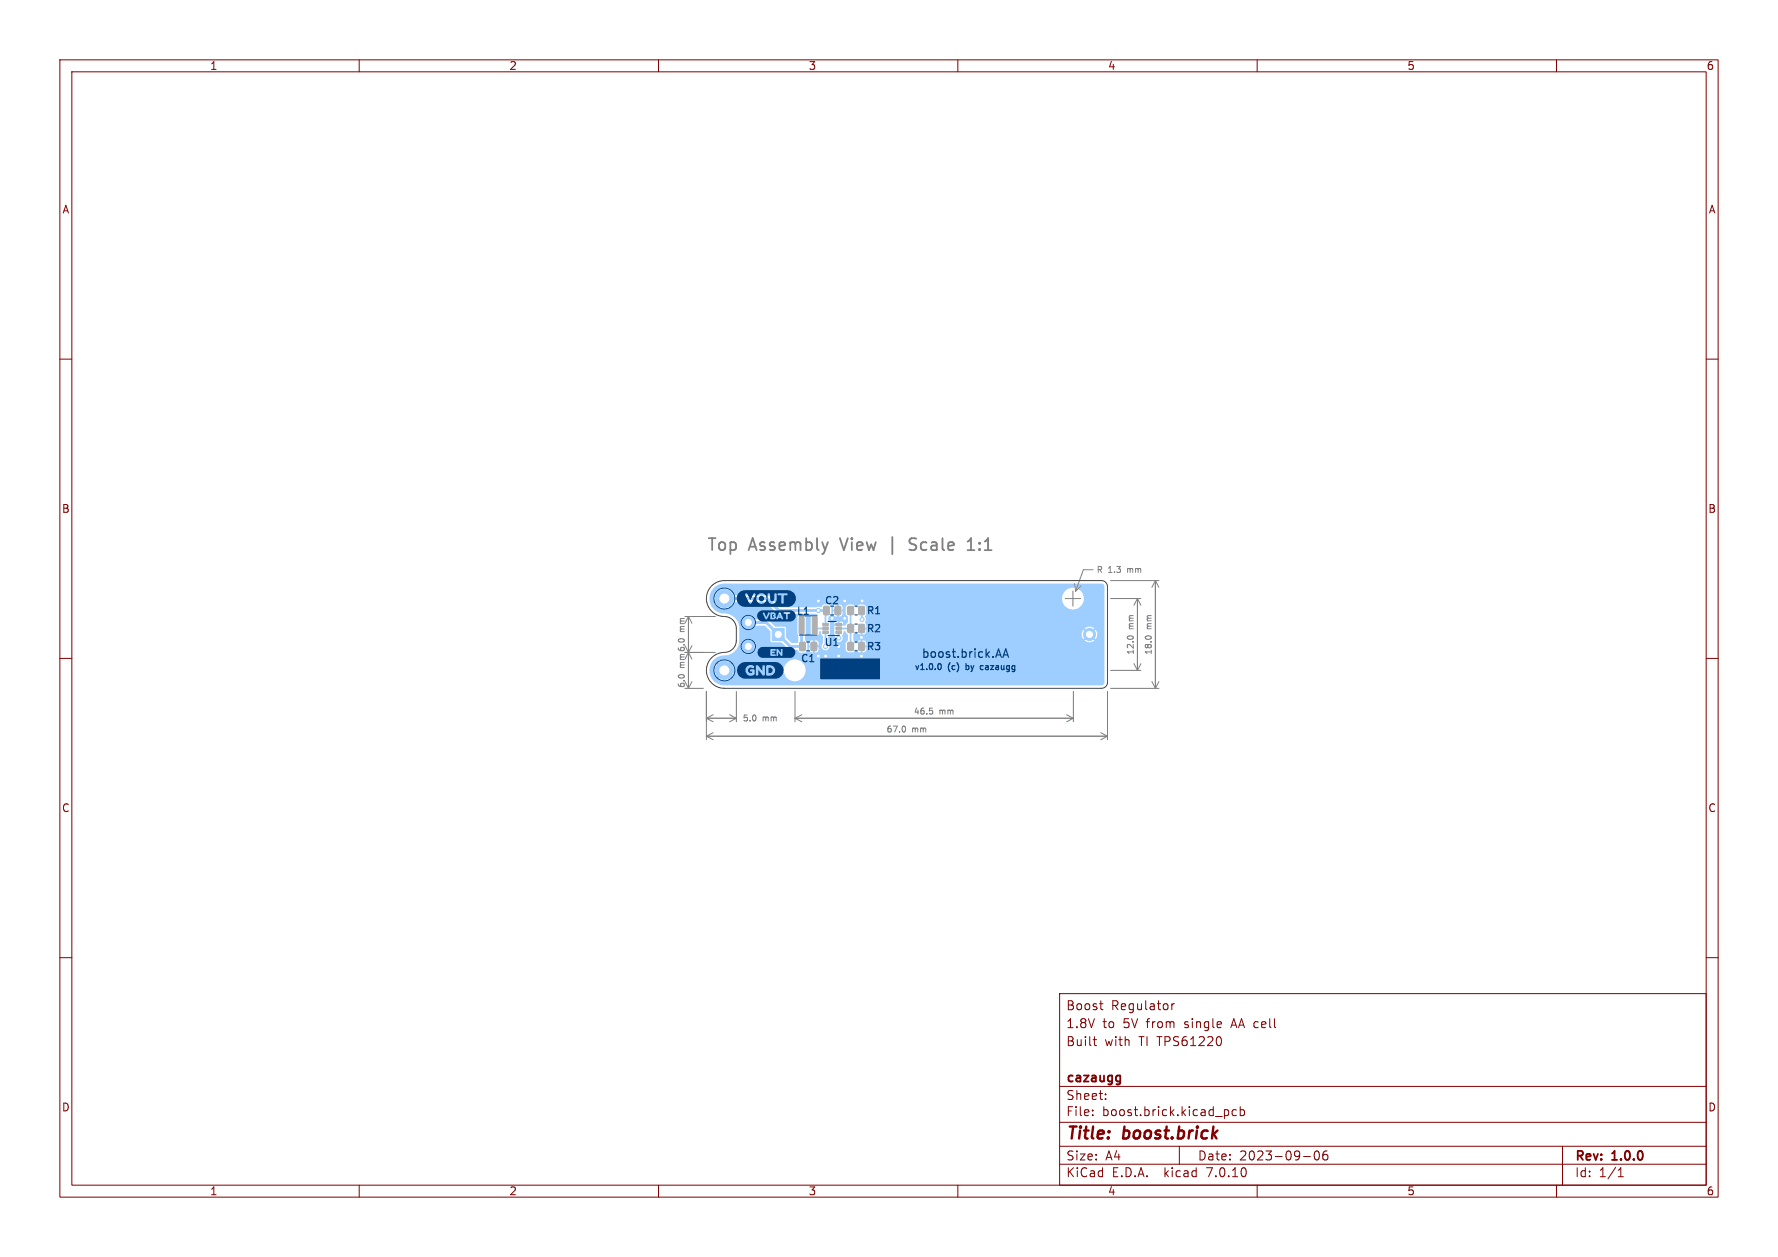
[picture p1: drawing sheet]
<svg xmlns="http://www.w3.org/2000/svg" width="297mm" height="210mm" viewBox="0 0 297 210" stroke-linecap="round" stroke-linejoin="round" font-family="sans-serif">
<g fill="#9dceff" stroke="#9dceff" stroke-width=".17">
<path d="M139.6 105.4h.9v.4h-.9z"/>
<path d="M139.6 104.8h.9v.4h-.9z"/>
<path d="M139.6 104.1h.9v.4h-.9z"/>
<path d="M137.5 104.1h.8v.4h-.8z"/>
<path d="M137.5 104.8h.8v.4h-.8z"/>
<path d="M137.5 105.4h.8v.4h-.8z"/>
<path d="M141.6 101.4l.7-.1 .3 .2v.9l-.2 .3h-.6l-.2-.2z"/>
<path d="M143.5 101.4l.7-.1 .2 .2v.9l-.1 .3h-.7l-.2-.2z"/>
<path d="M133.5 103.1h.8v2.7h-.8z"/>
<path d="M135.7 103.1h.8v2.7h-.8z"/>
<path d="M137.6 101.3h.7l.2 .1v1.1l-.1 .2h-.6l-.2-.1z"/>
<path d="M139.5 101.3h.7l.2 .1 .1 1.1-.2 .2h-.6l-.2-.1z"/>
<path d="M133.6 107.3h.7l.2 .1v1.1l-.1 .2h-.6l-.2-.1z"/>
<path d="M135.5 107.3h.7l.2 .1 .1 1.1-.2 .2h-.6l-.2-.1z"/>
<path d="M143.5 107.4l.7-.1 .2 .2v1l-.1 .2h-.7l-.2-.2z"/>
<path d="M141.6 107.4l.7-.1 .3 .2v1l-.2 .2h-.6l-.2-.2z"/>
<path d="M143.5 104.4l.7-.1 .2 .2v.9l-.1 .3h-.7l-.2-.2z"/>
<path d="M141.6 104.4l.7-.1 .3 .2v.9l-.2 .3h-.6l-.2-.2z"/>
<path d="M129 105h2v2h-2z"/>
<circle cx="121" cy="112" r="1.5"/>
<circle cx="125" cy="108" r="1"/>
<circle cx="121" cy="100" r="1.5"/>
<circle cx="125" cy="104" r="1"/>
<circle cx="182" cy="106" r="1"/>
<circle cx="139" cy="103.3" r=".35"/>
<circle cx="140.1" cy="108" r=".35"/>
<circle cx="136.7" cy="109.6" r=".35"/>
<circle cx="141.1" cy="100.4" r=".35"/>
<circle cx="144" cy="100.4" r=".35"/>
<circle cx="140.1" cy="109.6" r=".35"/>
<circle cx="137.9" cy="109.6" r=".35"/>
<circle cx="143.9" cy="109.6" r=".35"/>
<circle cx="141.1" cy="103.3" r=".35"/>
<circle cx="143.9" cy="106.5" r=".35"/>
<circle cx="136.7" cy="100.4" r=".35"/>
<circle cx="144" cy="103.5" r=".35"/>
<circle cx="136.7" cy="102" r=".35"/>
<circle cx="140.1" cy="106.6" r=".35"/>
</g>
<path d="M121 100h7.1l2 2h8M125 104h3l4 4h1.5M133.9 105v2.8" fill="none" stroke="#9dceff" stroke-width=".5"/>
<path d="M133.9 107.8l.2 .2M136.1 105h1.8M137.9 105.7v2.3M138.1 102l-.2 .1v2.3M140.1 105h2M140.1 105.7v.9M142.1 102v6M143.9 102l.1 1.5" fill="none" stroke="#9dceff" stroke-width=".3"/>
<path d="M119.1 98.3l1-.6 .9-.2h62.9a.51 .51 0 0 1 .6 .5v16l-.1 .3-.3 .2h-63.1a2.5 2.5 0 0 1-2.5-2.5h.7l.1 .5 .3 .7 .8-.8 .2 .2-.7 .8a1.8 1.8 0 0 0 2.3 0l-.8-.8 .2-.2 .8 .8 .2-.4 .2-.7h8.1a1.83 1.83 0 0 0 2.8 1.5 1.83 1.83 0 0 0 0-3.2 1.83 1.83 0 0 0-2.8 1.5v.2h-8.1l-.1-.6-.3-.7-.8 .8-.2-.2 .8-.8a1.79 1.79 0 0 0-2.4 0l.8 .8-.2 .2-.8-.8-.3 .7-.1 .5h-.7a2.61 2.61 0 0 1 3-2.5 2.5 2.5 0 0 0 1.8-1.5h.4v.2a1.31 1.31 0 0 0 2.1 .8 1.31 1.31 0 0 0-.2-2.2 1.31 1.31 0 0 0-1.9 1.2h-.4l.2-.8v-2.4l-.2-.8h.4v.2a1.36 1.36 0 0 0 1.2 1.1 1.36 1.36 0 0 0 1.4-.7h1.5l.9 .9v1.5l.1 .3h1.7l1.4 1.2 1.3 .1 .3 .4h.8l.5-.3 .1-.6h.3v.6l.2 .3h.4v-.9h.3v.9h.2l.4-.3 .1-.6h-1.9v-.3h.9v-.8h.3v.8h.7l-.1-.4a.9 .9 0 0 0-1.5 .1v.3h-.3l-.1-.5-.3-.4v-.7l.1-.3v-2.8l-.1-.2h-1.1l-.2 .2v2.8l.1 .2v1.1l-.1 .2h-1l-.9-.8v-1.6l-.1-.3h-1.7l-1.4-1.2-1.8-.1a1.35 1.35 0 0 0-1.5-.7 1.35 1.35 0 0 0-1.1 1.3h-.4a3 3 0 0 0-2.9-1.6 2.51 2.51 0 0 1-1.9-2.4h.7v.3a1.86 1.86 0 0 0 1.7 1.5 1.86 1.86 0 0 0 1.9-1.2h5l1.9 1.8 .3 .2h6.3a.16 .16 0 0 1 .2 .1 .16 .16 0 0 1-.1 .1l-.8 .1-.2 .2v2.8l.2 .2h1l.2-.2v-.4h.3l.1 .5 .2 .3v1.2a.66 .66 0 0 0 0 1 .66 .66 0 0 0 .9 0 .66 .66 0 0 0 .1-.9v-1.4l.3-.3h.6l.2 .2a.7 .7 0 0 0 .6 1.2 .7 .7 0 0 0 .6-1.1l.1-.3 .1-.4a.4 .4 0 0 1 .5 .3l.2 .3v.8l-.3 .6v1l.1 .3 .3 .2h.8l.5-.5 .4 .4 .4 .1v-.9h.3v.9a.62 .62 0 0 0 .6-.9h-.9v-1.1h.3v.8h.6a.7 .7 0 0 0-.2-.7 .7 .7 0 0 0-.7-.1 .78 .78 0 0 0-.8 .5l-.5-.5v-.9l.4-.6h.2a.65 .65 0 0 0 .7 .5v-.9h.3v.9h36.6l.3 .8 .5-.6 .3 .3-.6 .5a1.29 1.29 0 0 0 1.6 0l-.6-.5 .2-.3 .6 .6 .2-.4 .1-.6-.3-.6-.6 .6-.2-.3 .6-.5a1.29 1.29 0 0 0-1.6 0l.6 .5-.3 .3-.5-.6-.3 .8h-36.5l.5-.3v-.6h-.9v-.1l.1-.2h.8v-.4l-.2-.3a.95 .95 0 0 0 0-1.2l.2-.3v-1.1l-.3-.4-.9-.1-.5 .5-.5-.5-.9 .1-.3 .3v1.1l.3 .5v1l-.4 .5h-1.9v1.4h-.6v-1.7h1.2v-.4h.3v.4h.7l-.1-.2-.2-.2-1 .1-.3 .3h-.6l-.3-.5v-.6l.4-.4 .1-.6h.3v.6l.4 .3h.2v-.9h.3v.9l.5-.1 .2-.4v-.4h-1.9v-.3h.9v-.8h.3v.8h.7v-.3a.88 .88 0 0 0-.8-.5 .88 .88 0 0 0-.8 .5v.3h-.3l-.1-.4-.2-.4h-.8l-.4 .1a.36 .36 0 0 1-.2 .3 .36 .36 0 0 1-.4-.1l-.5 .1h-5.9l-1.4-1.3h48.4l.1 .3a1.83 1.83 0 0 0 2.9 1 1.83 1.83 0 0 0-.5-3.1 1.83 1.83 0 0 0-2.5 1.8h-48.4l-.8-.7h-5.4a1.86 1.86 0 0 0-2-1.2 1.86 1.86 0 0 0-1.6 1.8h-.7l.2-.9z" fill="#9dceff"/>
<g fill="#fff" stroke="#fff" stroke-width=".17">
<circle cx="139" cy="103.3" r=".15"/>
<circle cx="140.1" cy="108" r=".15"/>
<circle cx="136.7" cy="109.6" r=".15"/>
<circle cx="141.1" cy="100.4" r=".15"/>
<circle cx="144" cy="100.4" r=".15"/>
<circle cx="140.1" cy="109.6" r=".15"/>
<circle cx="137.9" cy="109.6" r=".15"/>
<circle cx="143.9" cy="109.6" r=".15"/>
<circle cx="141.1" cy="103.3" r=".15"/>
<circle cx="143.9" cy="106.5" r=".15"/>
<circle cx="136.7" cy="100.4" r=".15"/>
<circle cx="144" cy="103.5" r=".15"/>
<circle cx="136.7" cy="102" r=".15"/>
<circle cx="140.1" cy="106.6" r=".15"/>
<circle cx="121" cy="112" r=".75"/>
<circle cx="125" cy="108" r=".5"/>
<circle cx="121" cy="100" r=".75"/>
<circle cx="125" cy="104" r=".5"/>
<circle cx="132.8" cy="112" r="1.32"/>
<circle cx="179.2" cy="100" r="1.32"/>
<circle cx="130" cy="106" r=".51"/>
<circle cx="182" cy="106" r=".51"/>
</g>
<path d="M156.8 110.9h.1a.53 .53 0 0 1 .3 .5 .53 .53 0 0 1-.3 .5l-.1-.1M164.1 111.2h-.2l-.1 .2v.4l.3 .1M166.5 109.4h.6M166.8 108.4l.5 1.4M167.5 109.8l.5-1.4 .5 1.4M167.7 109.4h.6" fill="none" stroke="#004080" stroke-width=".2"/>
<g fill="none" stroke="#004080" stroke-width=".17">
<path d="M133.5 102.9h3M133.5 106.1h3M138.3 103.8h1.4M138.3 106.2h1.9M142.8 101.3h.4M142.8 102.7h.4"/>
<circle cx="121" cy="100" r="1.75"/>
<circle cx="121" cy="112" r="1.75"/>
<circle cx="125" cy="108" r="1.2"/>
</g>
<g fill="#004080">
<path d="M130.3 102.8l.1 .2h-.3z"/>
<path d="M129 102.6h.3l-.2 .3 .2 .1v.2h-.3z"/>
<path d="M126.7 102.2l.6-.2h4.7a.93 .93 0 0 1 .9 .9 .93 .93 0 0 1-.9 .9h-4.6a.92 .92 0 0 1-.8-1.4h.8l.6 1.1 .2-.2h.5l.1 .2 .9-.1 .1 .1 .2-.3h.5l.2 .3 .1-.1-.4-1h.5v.1h.4v.8a.14 .14 0 0 0 .1 .2 .14 .14 0 0 0 .2-.2v-.8h.4v-.2h-1l-.1 .1-.7-.1-.5 1.1h-.2l.1-.5a.45 .45 0 0 0-.4-.6l-.5 .1v.9h-.5l.4-.9-.3-.1-.3 .8-.2-.4a.3 .3 0 0 0-.1-.3 .3 .3 0 0 0-.3 0h-.8z"/>
</g>
<path d="M138.7 102.7h.6" fill="none" stroke="#004080" stroke-width=".17"/>
<g fill="#004080">
<path d="M128.4 111.6a.49 .49 0 0 1 .7 .4 .49 .49 0 0 1-.7 .5z"/>
<path d="M123.5 111l.9-.4h5.1a1.4 1.4 0 0 1 1.4 1.4 1.4 1.4 0 0 1-1.4 1.4h-5a1.4 1.4 0 0 1-1.4-1.4h1.4a.89 .89 0 0 0 .5 .8 .89 .89 0 0 0 1-.1h.2a.21 .21 0 0 0 .3 .2 .21 .21 0 0 0 .2-.2v-.8l.7 1h.3l.1-.2h.2v.1a1 1 0 0 0 1 0 1 1 0 0 0 .5-1 1.05 1.05 0 0 0-1.5-.6v1.5h-.2v-1.5l-.2-.1-.2 .1v.9l-.8-.9-.3-.1-.1 1.6h-.2v-.8l-.7-.1v.3l.3 .1v.2a.49 .49 0 0 1-.7-.5 .49 .49 0 0 1 .9-.2l.2-.3a.86 .86 0 0 0-.9-.2 .86 .86 0 0 0-.6 .8h-1.4l.1-.5z"/>
<path d="M123.5 99l.8-.4h7.3a1.39 1.39 0 0 1 1.3 1.4 1.39 1.39 0 0 1-1.3 1.4h-7.2a1.39 1.39 0 0 1-1.2-2.1h1.2l.7 1.5 .2 .1 .2-.1 .4-.8h.4a.86 .86 0 0 0 .9 .9 .86 .86 0 0 0 .9-.8h.1a.77 .77 0 0 0 .8 .8 .77 .77 0 0 0 .8-.8l-.1-.8h.2v.1l.6 .1v1.2a.21 .21 0 0 0 .2 .2 .21 .21 0 0 0 .2-.2v-1.2l.6-.1v-.3h-1.4l-.4 .2v-.1l-.3-.1-.1 .9a.35 .35 0 0 1-.3 .5 .35 .35 0 0 1-.4-.4v-.9l-.2-.1-.2 .1v.9h-.1a.86 .86 0 0 0-.9-1 .86 .86 0 0 0-.9 .9h-.4l.3-.7-.1-.2-.2 .1-.6 1.1-.5-1.2-.4 .2h-1.2z"/>
<circle cx="127.2" cy="100" r=".46"/>
</g>
<path d="M134.7 107.3h.6M134.7 108.7h.6" fill="none" stroke="#004080" stroke-width=".17"/>
<path d="M126.8 108.4l.6-.3h4.5a.91 .91 0 0 1 1 .9 .91 .91 0 0 1-1 .9h-4.5l-.5-.1-.2-.4h2l.1 .2h.7l.2-.2a.14 .14 0 0 0 .1 .2 .14 .14 0 0 0 .2-.2v-.5l.4 .6h.3v-1.1l-.2 .1-.1 .6-.1-.1a.63 .63 0 0 0-.5-.6l-.1 1-.2-.1h-.5v-.2h.4v-.1l-.1-.1h-.3v-.2h.5l.1-.2-.1-.1h-.8v1h-2l-.2-.5z" fill="#004080"/>
<g fill="none" stroke="#004080" stroke-width=".17">
<path d="M142.8 108.7h.4M142.8 107.3h.4M142.8 105.7h.4M142.8 104.3h.4"/>
<circle cx="125" cy="104" r="1.2"/>
</g>
<path d="M137 110.1l9.9-.1 .1 3.4-9.9 .1z" fill="#004080"/>
<g fill="#b0b0b0" stroke="#b0b0b0" stroke-width=".17">
<path d="M139.6 105.4h.9v.4h-.9z"/>
<path d="M139.6 104.8h.9v.4h-.9z"/>
<path d="M139.6 104.1h.9v.4h-.9z"/>
<path d="M137.5 104.1h.8v.4h-.8z"/>
<path d="M137.5 104.8h.8v.4h-.8z"/>
<path d="M137.5 105.4h.8v.4h-.8z"/>
<path d="M141.6 101.4l.7-.1 .3 .2v.9l-.2 .3h-.6l-.2-.2z"/>
<path d="M143.5 101.4l.7-.1 .2 .2v.9l-.1 .3h-.7l-.2-.2z"/>
<path d="M133.5 103.1h.8v2.7h-.8z"/>
<path d="M135.7 103.1h.8v2.7h-.8z"/>
<path d="M137.6 101.3h.7l.2 .1v1.1l-.1 .2h-.6l-.2-.1z"/>
<path d="M139.5 101.3h.7l.2 .1 .1 1.1-.2 .2h-.6l-.2-.1z"/>
<path d="M133.6 107.3h.7l.2 .1v1.1l-.1 .2h-.6l-.2-.1z"/>
<path d="M135.5 107.3h.7l.2 .1 .1 1.1-.2 .2h-.6l-.2-.1z"/>
<path d="M143.5 107.4l.7-.1 .2 .2v1l-.1 .2h-.7l-.2-.2z"/>
<path d="M141.6 107.4l.7-.1 .3 .2v1l-.2 .2h-.6l-.2-.2z"/>
<path d="M143.5 104.4l.7-.1 .2 .2v.9l-.1 .3h-.7l-.2-.2z"/>
<path d="M141.6 104.4l.7-.1 .3 .2v.9l-.2 .3h-.6l-.2-.2z"/>
</g>
<g fill="none" stroke="#808080" stroke-width=".17">
<path d="M179.2 98.7v2.6M179.5 97.5l.2 1.3M180.6 97.9l-.9 .9M182.6 95.2h-1.6l-1.3 3.6M185.5 97h8.1M193 97v18M193 97l.6 1.1M193 97l-.6 1.1M114.4 115h3.1M114.4 109h5.1M114.4 103h5.1M115.6 104.1l-.6-1.1v12l.6-1.1"/>
<path d="M115.6 107.9l-.6 1.1 .6 1.1M118 115.5v8.1M119.1 119.4l-1.1 .6M121.9 119.4l1.1 .6M123 115.5v5.1M132.8 115.5v5.1M133.9 119.4l-1.1 .6M155.3 118.3h.5M155.6 118.7l.2 .2v.2l-.2 .2M178 100h2.5M178.2 119.4l1.1 .6M179.3 115.5v5.1"/>
<path d="M185 115.5v8.1M185.5 100h5.1M185.5 112h5.1M185.5 115h8.1M188.4 106.4l.3-.2 .6 .2M189.4 110.9l.6 1.1M190 100v12M190 100l.6 1.1M190 100l-.6 1.1M190.6 110.9l-.6 1.1M191.4 106.4l.3-.2 .6 .2M192.4 113.9l.6 1.1"/>
<path d="M193.6 113.9l-.6 1.1M118 120h5M118 123h67M118 123l1.1 .6M118 120l1.1 .6M119.1 122.4l-1.1 .6M123 120l-1.1 .6M132.8 120h46.5M132.8 120l1.1 .6M151.1 121.4l.2 .3-.2 .6M179.3 120l-1.1 .6M183.9 122.4l1.1 .6"/>
<path d="M185 123l-1.1 .6"/>
</g>
<g fill="none" stroke="#840000" stroke-width=".17">
<path d="M10 10h277v190h-277zM12 12h273v186h-273zM60 10v2M110 10v2M160 10v2M210 10v2M260 10v2M10 60h2M285 60h2M10 110h2M285 110h2M10 160h2"/>
<path d="M285 160h2M177 166h108v32h-108zM182.6 173.7h.6M182.8 173.2v1.3l.1 .1 .3 .1M183.7 167.7h.5M184 168.6l.2 .1M195.7 167.7v1M196.2 167.7l-.3 .1-.2 .2M204 173.5v.9M60 198v2M110 198v2M160 198v2"/>
<path d="M177 194.5h108M177 191.5h108M177 187.5h108M177 181.5h108M182.5 186.3v.1M182.5 185.5v.1M184.7 183.6v.1M184.7 182.8v.1M197 191.5v3M204.7 185.4l.4 .1 .1 .2v.6l-.5 .1M206.5 185.5l-.4-.1-.3 .3v.4l.2 .2h.5M207.2 185.5l.4-.1 .3 .3v.4l-.2 .2h-.5"/>
<path d="M207.2 184.9v1.5M210 198v2M217.7 193.2h1.2M219.7 192.4l.2-.1a.81 .81 0 0 1 .3 1.4l-.2 .1a.81 .81 0 0 1-.3-1.4zM221.7 192.3a.59 .59 0 0 0-.7 .6v.6l.1 .2 .4 .1 .2-.1 .1-.5-.1-.3h-.5l-.2 .3M260 198v2M261 191.5v6.5M270.3 196.6h.9M270.3 195.5l.4-.4v1.5"/>
</g>
<path d="M186.7 179.7l.4 .1M187.1 179.7v1.2l-.3 .3M187.1 180.6l-.4 .1" fill="none" stroke="#840000" stroke-width=".3"/>
<path d="M138.3 90.6l-.5 1.3M149.1 89.7v2.9M151.9 91.8l.8 .1M152.8 89.9h-.5a.49 .49 0 0 0-.4 .5 .49 .49 0 0 0 .4 .5l.4 .1M161.6 91.9h1.2M161.6 90.5l.6-.6v2" fill="none" stroke="#808080" stroke-width=".3"/>
<path d="M118.8 97.9l1.2-.7 1-.2h63a1 1 0 0 1 1 1v16a1 1 0 0 1-1 1h-63a3 3 0 0 1-3-3.2 3 3 0 0 1 3.3-2.8 2 2 0 0 0 1.7-2v-2a2.07 2.07 0 0 0-2.3-2 3 3 0 0 1-2.5-2 3 3 0 0 1 .6-3.1z" fill="none" stroke="#404040" stroke-width=".17"/>
<g font-size="2.8" fill="#808080">
<text x="118" y="92.4">Top</text>
<text x="125.2" y="92.4">Assembly</text>
<text x="140.9" y="92.4">View</text>
<text x="153.3" y="92.4">Scale</text>
<text x="163.5" y="92.4">1:1</text>
</g>
<g font-size="2.8" fill="#840000">
<text x="178" y="190.9">Title:</text>
<text x="187.7" y="190.9">boost.brick</text>
</g>
<g font-size="2.1" fill="#840000">
<text x="178" y="172">1.8V</text>
<text x="178" y="169">Boost</text>
<text x="184.2" y="172">to</text>
<text x="185.6" y="169">Regulator</text>
<text x="187.7" y="172">5V from</text>
<text x="198.1" y="172">single</text>
<text x="206.1" y="172">AA cell</text>
<text x="178" y="175">Built</text>
<text x="184.5" y="175">with</text>
<text x="190.3" y="175">TI TPS61220</text>
<text x="178" y="184">Sheet:</text>
<text x="178" y="181.2">cazaugg</text>
<text x="178" y="186.7">File:</text>
<text x="184.1" y="186.7">boost.brick.kicad_pcb</text>
<text x="178" y="196.9">KiCad</text>
<text x="178" y="194.1">Size:</text>
<text x="184.7" y="194.1">A4</text>
<text x="185.7" y="196.9">E.D.A.</text>
<text x="194.6" y="196.9">kicad</text>
<text x="200" y="194.1">Date:</text>
<text x="201.8" y="196.9">7.0.10</text>
<text x="207" y="194.1">2023-09-06</text>
<text x="263" y="194.3">Rev:</text>
<text x="263" y="196.9">Id:</text>
<text x="267.1" y="196.9">1/1</text>
<text x="269.4" y="194.3">1.0.0</text>
</g>
<text font-size="1.9" fill="#004080" x="153.8" y="110">boost.brick.AA</text>
<g font-size="1.8" fill="#840000">
<text x="35" y="11.9">1</text>
<text x="85" y="11.9">2</text>
<text x="135" y="11.9">3</text>
<text x="185" y="11.9">4</text>
<text x="235" y="11.9">5</text>
<text x="285" y="11.9">6</text>
<text x="10.3" y="35.9">A</text>
<text x="285.4" y="35.9">A</text>
<text x="10.3" y="85.9">B</text>
<text x="285.3" y="85.9">B</text>
<text x="10.3" y="135.9">C</text>
<text x="285.3" y="135.9">C</text>
<text x="10.3" y="185.9">D</text>
<text x="285.3" y="185.9">D</text>
<text x="35" y="199.9">1</text>
<text x="85" y="199.9">2</text>
<text x="135" y="199.9">3</text>
<text x="185" y="199.9">4</text>
<text x="235" y="199.9">5</text>
<text x="285" y="199.9">6</text>
</g>
<g font-size="1.7" fill="#004080">
<text x="137.6" y="101.2">C2</text>
<text x="133" y="103">L1</text>
<text x="144.6" y="102.9">R1</text>
<text x="144.6" y="105.9">R2</text>
<text x="133.6" y="110.9">C1</text>
<text x="137.6" y="108.2">U1</text>
<text x="144.6" y="108.9">R3</text>
</g>
<g font-size="1.4" fill="#808080">
<text x="183.1" y="95.9">R</text>
<text x="185.1" y="95.9">1.3</text>
<text x="188.5" y="95.9">mm</text>
<text x="114.6" y="105.6" transform="rotate(-90 114.6 105.6)">mm</text>
<text x="189.6" y="105.2" transform="rotate(-90 189.6 105.2)">mm</text>
<text x="192.6" y="105.2" transform="rotate(-90 192.6 105.2)">mm</text>
<text x="114.6" y="111.6" transform="rotate(-90 114.6 111.6)">mm 6.0</text>
<text x="189.6" y="109.5" transform="rotate(-90 189.6 109.5)">12.0</text>
<text x="192.6" y="109.5" transform="rotate(-90 192.6 109.5)">18.0</text>
<text x="114.6" y="115" transform="rotate(-90 114.6 115)">6.0</text>
<text x="152.5" y="119.6">46.5</text>
<text x="156.9" y="119.6">mm</text>
<text x="124" y="120.7">5.0</text>
<text x="127.4" y="120.7">mm</text>
<text x="148" y="122.6">67.0</text>
<text x="152.3" y="122.6">mm</text>
</g>
<g font-size="1.4" fill="#004080">
<text x="152.6" y="112">v1.0.0</text>
<text x="158.4" y="112">(c)</text>
<text x="161.7" y="112">by</text>
<text x="164.6" y="112">cazaugg</text>
</g>
</svg>
